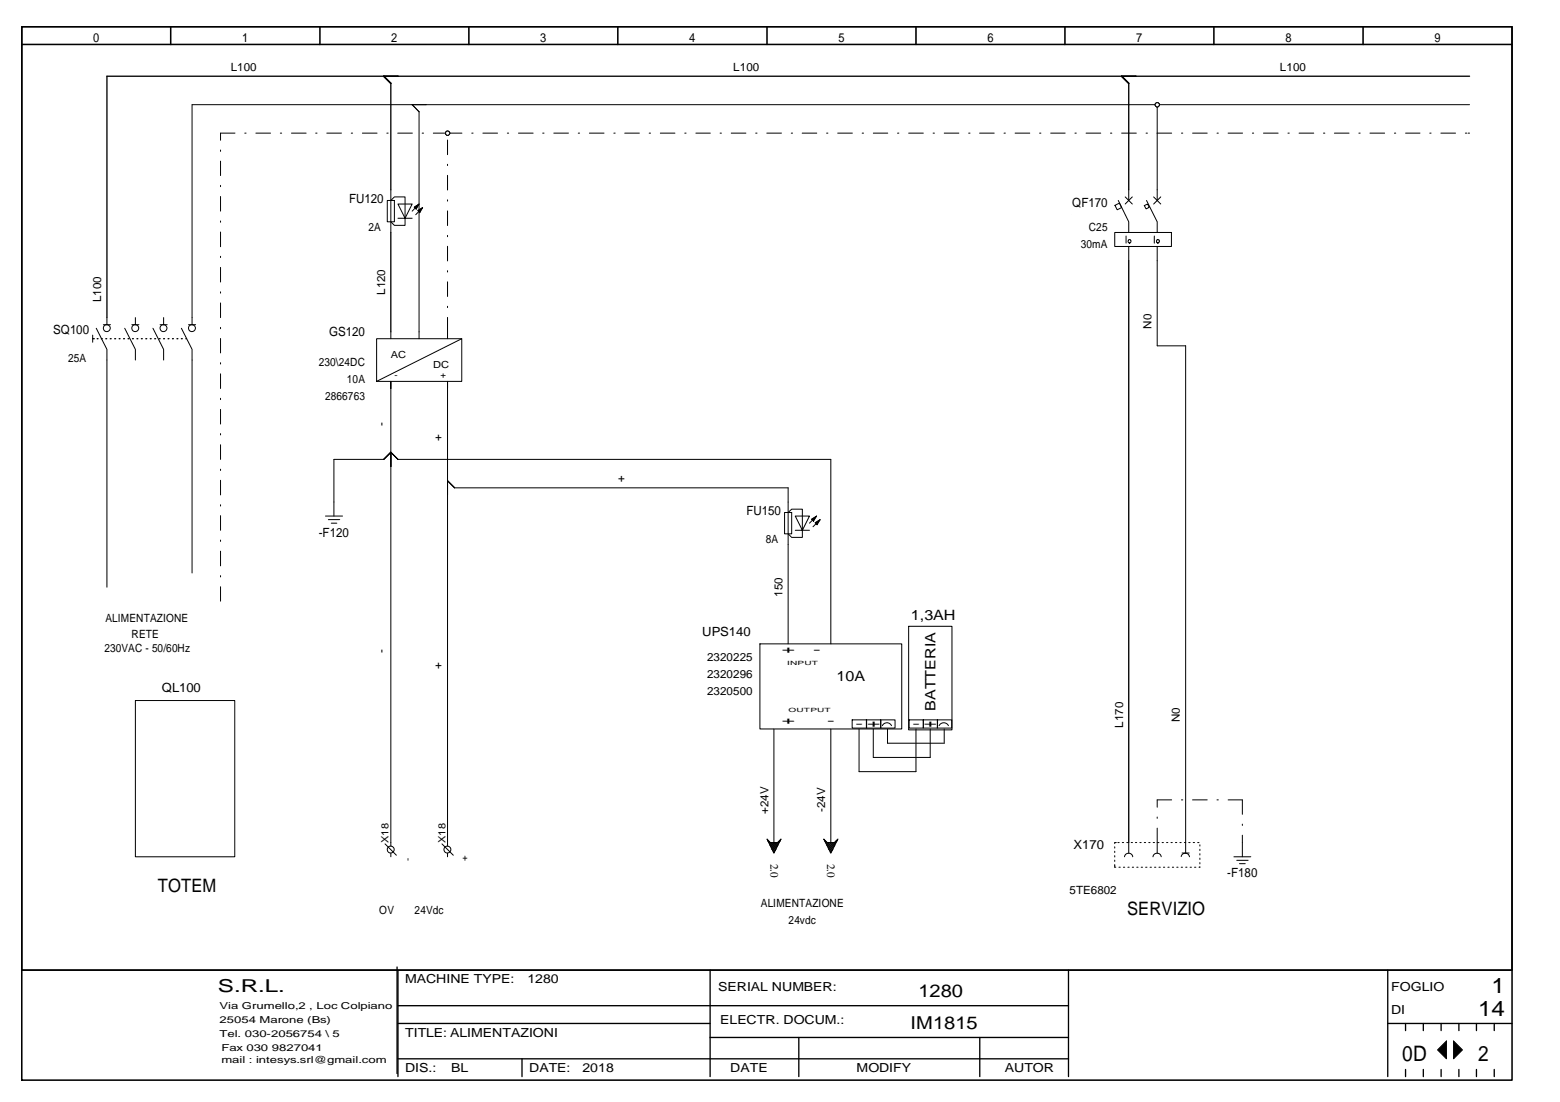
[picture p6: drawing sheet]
<svg xmlns="http://www.w3.org/2000/svg" width="297mm" height="210mm" viewBox="0 0 297 210" stroke-linecap="round" stroke-linejoin="round" font-family="sans-serif">
<g fill="none" stroke="#000" stroke-width=".25">
<path d="M74.4 44.3v18.9M214.9 49.7v110.8M4.1 184.8h283.8M75.6 184.2v20.3M75.8 184.8v20.3M75.8 191.6h127.7M75.8 194.9h59.4M135.2 184.8v20.3M135.2 197.6h68.3M152.1 197.6v7.5M186.6 197.6v7.5M203.5 184.8v20.3"/>
<path d="M264.2 194.9h23.7M264.2 184.8v20.3M267.6 194.9v1.4M271 194.9v1.4M274.4 194.9v1.4M277.8 194.9v1.4M281.1 194.9v1.4M284.5 194.9v1.4M75.8 201.7h127.7M99.4 201.7v3.4M267.6 203.7v1.4M271 203.7v1.4"/>
<path d="M274.4 203.7v1.4M277.8 203.7v1.4M281.1 203.7v1.4M284.5 203.7v1.4"/>
</g>
<path d="M273.7 200l1.7-1.7v3.4zM276.8 198.3l1.7 1.7-1.7 1.7z" fill="#000"/>
<g fill="none" stroke="#000" stroke-width=".19">
<path d="M85.2 25.4v.3M85.2 26.7v2.8M85.2 31.3v.2M85.2 33.4v2.8M85.2 38.1v.2M85.2 40.2v2.8M85.2 44.8v.3M85.2 46.9v2.8M85.2 51.6v.2M85.2 53.7v2.8M85.2 58.3v.3M220.3 49.7v16.2h5.5v94.6"/>
<path d="M85.2 60.5v2.7M85.2 94.3v-2.7l1.4 1.3h63.5v2.7M150.1 103.7v18.9M173 119.3h8.3v19.7h-8.3zM162.3 137.1h2.7v1.6h-2.7zM165 137.1h2.7v1.6h-2.7zM167.7 137.1h2.7v1.6h-2.7zM168 138.2a.96 .96 0 0 1 .9-.5 .96 .96 0 0 1 .9 .5M173.1 137.1h2.7v1.6h-2.7zM175.8 137.1h2.7v1.6h-2.7zM178.5 137.1h2.7v1.6h-2.7zM178.8 138.2a.99 .99 0 0 1 .9-.5 .99 .99 0 0 1 .9 .5"/>
<path d="M220.3 155.6v.3M220.3 157.7v2.8M223.1 152.4h-2.8v1.4M225 152.4h.2M227.1 152.4h2.8M231.7 152.4h.3M233.8 152.4h2.8v2.7M236.6 157v.2M236.6 159.1v1.4M273.7 200l1.7-1.7v3.4zM276.8 198.3l1.7 1.7-1.7 1.7z"/>
</g>
<path d="M4.1 5.1h283.8v200.6h-283.8zM4.1 5.1h283.8v179.7h-283.8zM4.1 8.5h283.8M32.5 5.1v3.4M60.9 5.1v3.4M89.3 5.1v3.4M117.6 5.1v3.4M146 5.1v3.4M174.4 5.1v3.4M202.8 5.1v3.4M231.1 5.1v3.4M259.5 5.1v3.4" fill="none" stroke="#000" stroke-width=".3"/>
<circle cx="85.2" cy="25.4" r=".4" fill="#fff"/>
<g fill="none" stroke="#000" stroke-width=".19">
<path d="M85.2 25.4h2.8M89.8 25.4h.3M91.9 25.4h2.8M96.6 25.4h.3M98.7 25.4h2.8M103.3 25.4h.3M105.4 25.4h2.8M110.1 25.4h.3M112.2 25.4h2.8M116.9 25.4h.2M119 25.4h2.7M123.6 25.4h.3"/>
<path d="M125.7 25.4h2.8M130.4 25.4h.2M132.5 25.4h2.8M137.1 25.4h.3M139.2 25.4h2.8M143.9 25.4h.2M146 25.4h2.8M150.7 25.4h.2M152.7 25.4h2.8M157.4 25.4h.2M159.5 25.4h2.8M164.2 25.4h.2"/>
<path d="M166.3 25.4h2.7M170.9 25.4h.3M173 25.4h2.8M177.7 25.4h.2M179.8 25.4h2.8M184.4 25.4h.3M186.5 25.4h2.8M191.2 25.4h.2M193.3 25.4h2.8M197.9 25.4h.3M200.1 25.4h2.7M204.7 25.4h.2"/>
<path d="M206.8 25.4h2.8M211.5 25.4h.2M213.6 25.4h2.8M218.2 25.4h.3M220.3 25.4h2.8M225 25.4h.2M227.1 25.4h2.8M231.7 25.4h.3M233.8 25.4h2.8M238.5 25.4h.2M240.6 25.4h2.8M245.2 25.4h.3"/>
<path d="M247.4 25.4h2.7M252 25.4h.3M254.1 25.4h2.8M258.7 25.4h.3M260.9 25.4h2.7M265.5 25.4h.3M267.6 25.4h2.8M272.2 25.4h.3M274.4 25.4h2.8M279 25.4h.3M279.5 25.4h.3"/>
<circle cx="85.2" cy="25.4" r=".4"/>
</g>
<circle cx="85.2" cy="25.4" r=".4" fill="#fff"/>
<g fill="none" stroke="#000" stroke-width=".19">
<path d="M42 25.4h2.7M46.6 25.4h.3M48.7 25.4h2.8M53.4 25.4h.2M55.5 25.4h2.8M60.1 25.4h.3M62.2 25.4h2.8M66.9 25.4h.2M69 25.4h2.8M73.7 25.4h.2M75.7 25.4h2.8M80.4 25.4h.2"/>
<path d="M82.5 25.4h2.7"/>
<circle cx="85.2" cy="25.4" r=".4"/>
</g>
<circle cx="85.2" cy="25.4" r=".4" fill="#fff"/>
<g fill="none" stroke="#000" stroke-width=".19">
<path d="M220.3 19.9h-141.8l1.3 1.4v41.9M85.2 74v86.5M85.2 91.6l1.4 1.3"/>
<circle cx="85.2" cy="25.4" r=".4"/>
</g>
<circle cx="220.4" cy="20" r=".4" fill="#fff"/>
<g fill="none" stroke="#000" stroke-width=".19">
<path d="M36.6 19.9v40.6M220.3 19.9v16.3M74.4 74v86.5M63.6 95.6v-8.1h9.5l1.3-1.4 1.4 1.4h82.4v35.1M147.4 138.9v21.6M158.2 138.9v21.6M163.6 138.9v8.1h10.8v-8.1M166.3 138.9v5.4h10.8v-5.4M169 138.9v2.7h10.8v-2.7"/>
<circle cx="220.4" cy="20" r=".4"/>
</g>
<path d="M75.8 14.5h-2.7l1.3 1.4v20.3" fill="none" stroke="#000" stroke-width=".25"/>
<circle cx="220.4" cy="20" r=".4" fill="#fff"/>
<g fill="none" stroke="#000" stroke-width=".19">
<path d="M220.3 19.9h59.5"/>
<circle cx="220.4" cy="20" r=".4"/>
</g>
<path d="M213.6 14.5l1.3 1.4v20.3M279.8 14.5h-206.7l1.3 1.4" fill="none" stroke="#000" stroke-width=".25"/>
<circle cx="220.4" cy="20" r=".4" fill="#fff"/>
<g fill="none" stroke="#000" stroke-width=".19">
<path d="M36.6 19.9h44.5M78.5 19.9l1.3 1.4M42 25.4v1.3M42 28.6v.2M42 30.7v2.7M42 35.3v.3M42 37.4v2.8M73.7 38.2h1.4v4h-1.4zM74.4 38.2l.7-.7h2v5.4h-2l-.7-.7M74.4 36.2v8.1M78.9 39.5l.9-.6-.6 .9zM78.9 39.5l.7-.5-.4 .7z"/>
<path d="M79.1 39.5l.3-.3-.2 .4zM79.8 38.9l-1.3 1.3M80.5 39.5l-1.3 1.4M212.3 39.1l.8-.4 .5 .8-.9 .5zM212.9 38.2l2 4v2.1M214.2 37.5l1.4 1.4M214.9 36.2v2M215.6 37.5l-1.4 1.4M217.9 39.2l.6-.3 .3 .6-.6 .3zM218.3 38.2l2 4v2.1M219.7 37.5l1.3 1.4M220.3 36.2v2"/>
<path d="M221 37.5l-1.3 1.4M42 42.1v.2M42 44.2v2.8M42 48.8v.3M42 50.9v2.8M42 55.6v.2M42 57.7v2.8M75.8 41.6h1.3l-1.3-2.7h2.7l-1.4 2.7h1.4M79.5 40.1l1-.6-.6 1zM79.6 40.1l.7-.4-.4 .7zM79.8 40.1l.3-.2-.2 .4zM212.3 44.3h10.8v2.6h-10.8z"/>
<path d="M214.4 45v1.3M214.9 46.9v2.8M219.8 45v1.3M220.3 45.7l.3-.1a.4 .4 0 0 1-.1 .7l-.3-.2zM220.3 46.9v2.8M17.6 63.8v1.4M18.3 62.5l2.1 4v45.3M19.7 61.8h1.3M20.4 60.5v1.3M23.7 62.5l2.1 4v2.1M25.1 61.8h1.4M25.8 60.5v1.3"/>
<path d="M29.1 62.5l2.1 4v2.1M30.5 61.8h1.3M31.2 60.5v1.3M34.5 62.5l2.1 4v42.6M35.9 61.8h1.4M36.6 60.5v1.3M42 62.4v.2M42 64.5v2.7M42 69.1v.2M42 71.2v2.8M42 75.9v.2M42 78v2.8"/>
<path d="M71.7 64.5h16.2v8.1h-16.2zM74.4 72.6v1.4zM74.4 63.2v1.3M79.8 63.2v1.3M85.2 72.6v1.4zM85.2 63.2v1.3M87.9 64.5l-16.2 8.1M42 82.6v.2M42 84.7v2.8M42 89.4v.2M42 91.5v2.8M42 96.1v.3"/>
<path d="M42 98.2v2.8M62 98.3h3.2M62.5 99h2.2M63.1 99.7h1M63.6 95.6v2.7M149.4 97.6h1.3v4.1h-1.3zM150.1 97.6l.6-.6h2.1v5.4h-2.1l-.6-.7M150.1 95.6v8.1M154.5 98.9l1-.6-.6 1zM154.6 98.9l.7-.4-.4 .6zM154.7 98.9l.4-.2-.2 .4zM155.2 99.6l1-.6-.6 .9z"/>
<path d="M155.3 99.6l.7-.4-.4 .6zM155.4 99.6l.4-.2-.2 .3zM155.5 98.3l-1.4 1.4M156.2 99l-1.4 1.3M42 102.9v.2M42 105v2.8M42 109.6v.3M42 111.8v2.7M151.4 101h1.4l-1.4-2.7h2.7l-1.3 2.7h1.3M25.8 133.4h18.9v29.8h-18.9zM144.7 122.6h27v16.3h-27zM146 159.8l.7 .7h1.3l.7-.7-1.3 2.7z"/>
<path d="M146.1 159.9h.1M148.6 159.9h.1M156.8 159.8l.7 .7h1.4l.7-.7-1.4 2.7zM157 159.9h-.1M159.4 159.9h.1M73.3 160.7l2.2 2.2M74.4 160.5v.7M74.4 162.5v.7M84.2 160.7l2.1 2.2M85.2 160.5v.7M85.2 162.5v.7M146.3 160.1l-.1 .1 1.5 1.6-.5 .5"/>
<path d="M146.5 160.3l-.2 .1M146.7 160.5l-.2 .2M146.9 160.5l1 1M147.1 160.5l-.5 .5 1 1M147.3 160.5l.7 .7M147.5 160.5l-.8 .7M147.7 160.5l.4 .5-1 1M147.9 160.5l-1 1M148 160.5l.2 .2M148.2 160.3l.2 .1M148.4 160.1l.1 .1-1.5 1.6 .5 .5M157.1 160.1v.1l1.5 1.6-.5 .5"/>
<path d="M157.3 160.3l-.1 .1M157.5 160.5l-.2 .2M157.7 160.5l1 1M157.9 160.5l-.5 .5 1.1 1M158.1 160.5l.7 .7M158.3 160.5l-.7 .7M158.5 160.5l.5 .5-1.1 1M158.7 160.5l-1 1M158.8 160.5l.3 .2M159 160.3l.2 .1M159.2 160.1l.1 .1-1.5 1.6 .5 .5M212.3 161.3v.2"/>
<path d="M212.3 162.1v.3M212.3 163v.2M212.3 163.8v.3M212.3 164.7v.5h.2M212.6 160.5h-.3v.2M212.8 160.5h.3M213.1 165.2h.2M213.7 160.5h.2M213.9 165.2h.3M214.1 163.2a.79 .79 0 0 1 .8-.7 .79 .79 0 0 1 .8 .7M214.5 160.5h.3M214.8 165.2h.2"/>
<path d="M214.9 160.5v2M215.4 160.5h.2M215.6 165.2h.3M216.2 160.5h.2M216.4 165.2h.3M217 160.5h.3M217.3 165.2h.2M217.9 160.5h.2M218.1 165.2h.3M218.7 160.5h.3M219 165.2h.2M219.5 163.2a.79 .79 0 0 1 .8-.7 .79 .79 0 0 1 .8 .7"/>
<path d="M219.6 160.5h.2M219.8 165.2h.3M220.3 160.5v2M220.4 160.5h.3M220.7 165.2h.2M221.3 160.5h.2M221.5 165.2h.3M222.1 160.5h.3M222.4 165.2h.2M223 160.5h.2M223.2 165.2h.3M223.8 160.5h.3"/>
<path d="M224.1 165.2h.2M224.7 160.5h.2M224.9 163.2a.8 .8 0 0 1 .8-.7 .8 .8 0 0 1 .8 .7M224.9 165.2h.3M225.1 162.5h1.3M225.5 160.5h.3v2M225.8 165.2h.2M226.4 160.5h.2M226.6 165.2h.3M227.2 160.5h.3M227.5 165.2h.2M228 160.5h.3"/>
<path d="M228.5 165.1l-.2 .1M228.5 160.9v.3M228.5 161.8v.2M228.5 162.6v.3M228.5 163.4v.3M228.5 164.3v.2M234.9 163.2h3.3M235.5 163.9h2.2M236 164.5h1.1M236.6 160.5v2.7"/>
<circle cx="220.4" cy="20" r=".4"/>
<circle cx="215.1" cy="46" r=".32"/>
<circle cx="20.3" cy="62.5" r=".66"/>
<circle cx="25.8" cy="62.5" r=".66"/>
<circle cx="31.1" cy="62.5" r=".66"/>
<circle cx="36.5" cy="62.5" r=".66"/>
<circle cx="74.4" cy="161.8" r=".66"/>
<circle cx="85.2" cy="161.8" r=".66"/>
</g>
<g fill="none" stroke="#000" stroke-width=".25">
<path d="M73.1 14.5l1.3 1.4M75.8 14.5h-55.4v46M17.6 64.5h.3M18.5 64.5h.2M19.3 64.5h.2M20.1 64.5h.2M21 64.5h.2M21.8 64.5h.2M22.7 64.5h.2M23.5 64.5h.2M24.4 64.5h.2M25.2 64.5h.2"/>
<path d="M26.1 64.5h.1M26.9 64.5h.2M27.8 64.5h.1M28.6 64.5h.2M29.5 64.5h.1M30.3 64.5h.2M31.2 64.5h.1M32 64.5h.2M32.8 64.5h.2M33.7 64.5h.2M34.5 64.5h.2M35.4 64.5h.1"/>
</g>
<g font-size="4.1">
<text x="284" y="189.2">1</text>
<text x="281.4" y="193.6">14</text>
<text x="267" y="202">0D</text>
<text x="281.5" y="202">2</text>
</g>
<g font-size="3.5">
<text x="30.1" y="169.8">TOTEM</text>
<text x="214.6" y="174.3">SERVIZIO</text>
</g>
<g font-size="3.4">
<text x="41.5" y="188.9">S.R.L.</text>
<text x="174.9" y="189.9">1280</text>
<text x="173.4" y="196">IM1815</text>
</g>
<g font-size="2.7">
<text x="173.4" y="118">1,3AH</text>
<text x="159.3" y="129.7">10A</text>
<text x="178.1" y="135.4" transform="rotate(-90 178.1 135.4)">BATTERIA</text>
</g>
<g font-size="2.4">
<text x="17.7" y="8">0</text>
<text x="46.1" y="8">1</text>
<text x="74.5" y="8">2</text>
<text x="102.9" y="8">3</text>
<text x="131.2" y="8">4</text>
<text x="159.6" y="8">5</text>
<text x="188" y="8">6</text>
<text x="216.4" y="8">7</text>
<text x="244.8" y="8">8</text>
<text x="273.1" y="8">9</text>
<text x="66.5" y="38.7">FU120</text>
<text x="204.2" y="39.4">QF170</text>
<text x="10.1" y="63.7">SQ100</text>
<text x="62.7" y="64">GS120</text>
<text x="142.1" y="98.2">FU150</text>
<text x="60.7" y="102.2">-F120</text>
<text x="133.7" y="121.1">UPS140</text>
<text x="30.8" y="131.7">QL100</text>
<text x="204.4" y="161.7">X170</text>
<text x="233.7" y="167.1">-F180</text>
<text x="77.1" y="187.3">MACHINE TYPE:</text>
<text x="100.4" y="187.3">1280</text>
<text x="136.7" y="188.7">SERIAL NUMBER:</text>
<text x="264.9" y="188.7">FOGLIO</text>
<text x="77.1" y="197.4">TITLE: ALIMENTAZIONI</text>
<text x="137.2" y="195.1">ELECTR. DOCUM.:</text>
<text x="264.9" y="193.1">DI</text>
<text x="77.1" y="204.2">DIS.:</text>
<text x="85.9" y="204.2">BL</text>
<text x="100.8" y="204.2">DATE:</text>
<text x="110.9" y="204.2">2018</text>
<text x="139.1" y="204.2">DATE</text>
<text x="163.1" y="204.2">MODIFY</text>
<text x="191.3" y="204.2">AUTOR</text>
</g>
<g font-size="2.2">
<text x="43.9" y="13.5">L100</text>
<text x="139.6" y="13.5">L100</text>
<text x="243.7" y="13.5">L100</text>
<text x="70.1" y="44">2A</text>
<text x="205.8" y="47.2">30mA</text>
<text x="207.3" y="44">C25</text>
<text x="19.3" y="57.5" transform="rotate(-90 19.3 57.5)">L100</text>
<text x="73.3" y="56.2" transform="rotate(-90 73.3 56.2)">L120</text>
<text x="219.3" y="62.7" transform="rotate(-90 219.3 62.7)">N0</text>
<text x="13" y="69">25A</text>
<text x="60.7" y="69.7">230\24DC</text>
<text x="61.9" y="76.2">2866763</text>
<text x="66" y="72.9">10A</text>
<text x="73.3" y="81.1" transform="rotate(-90 73.3 81.1)">-</text>
<text x="84.2" y="84.1" transform="rotate(-90 84.2 84.1)">+</text>
<text x="117.7" y="91.8">+</text>
<text x="145.8" y="103.5">8A</text>
<text x="149" y="113.7" transform="rotate(-90 149 113.7)">150</text>
<text x="20.1" y="118.4">ALIMENTAZIONE</text>
<text x="19.9" y="124.1">230VAC - 50/60Hz</text>
<text x="25.1" y="121.6">RETE</text>
<text x="73.3" y="124.3" transform="rotate(-90 73.3 124.3)">-</text>
<text x="134.7" y="125.8">2320225</text>
<text x="84.2" y="127.3" transform="rotate(-90 84.2 127.3)">+</text>
<text x="134.7" y="129.1">2320296</text>
<text x="134.7" y="132.3">2320500</text>
<text x="224.7" y="137.6" transform="rotate(-90 224.7 137.6)">N0</text>
<text x="213.9" y="138.6" transform="rotate(-90 213.9 138.6)">L170</text>
<text x="146.3" y="155" transform="rotate(-90 146.3 155)">+24V</text>
<text x="157.1" y="154.7" transform="rotate(-90 157.1 154.7)">-24V</text>
<text x="146.7" y="164.5" transform="rotate(90 146.7 164.5)">2.0</text>
<text x="157.5" y="164.5" transform="rotate(90 157.5 164.5)">2.0</text>
<text x="144.9" y="172.8">ALIMENTAZIONE</text>
<text x="203.7" y="170.3">5TE6802</text>
<text x="72.2" y="174.2">OV</text>
<text x="78.9" y="174.2">24Vdc</text>
<text x="150.2" y="176.1">24vdc</text>
</g>
<g font-size="1.9">
<text x="74.4" y="68.2">AC</text>
<text x="82.5" y="70.2">DC</text>
<text x="148.8" y="124.5">+</text>
<text x="154.8" y="124.5">-</text>
<text x="148.8" y="138">+</text>
<text x="157.5" y="138">-</text>
<text x="162.9" y="138.6">- +</text>
<text x="173.7" y="138.6">- +</text>
<text x="74" y="160.6" transform="rotate(-90 74 160.6)">X18</text>
<text x="84.8" y="160.6" transform="rotate(-90 84.8 160.6)">X18</text>
</g>
<g font-size="1.8">
<text x="41.8" y="192.2">Via Grumello,2 , Loc Colpiano</text>
<text x="41.8" y="194.9">25054 Marone (Bs)</text>
<text x="41.8" y="197.6">Tel. 030-2056754 \ 5</text>
<text x="42.2" y="202.6">mail : intesys.srl@gmail.com</text>
<text x="42.2" y="200.2">Fax 030 9827041</text>
</g>
<g font-size="1.6">
<text x="75.1" y="72.1">-</text>
<text x="83.9" y="72.1">+</text>
<text x="78.2" y="164" transform="rotate(-90 78.2 164)">-</text>
<text x="89" y="164" transform="rotate(-90 89 164)">+</text>
</g>
<g font-size="1.1">
<text x="149.9" y="126.7">INPUT</text>
<text x="150.2" y="135.6">OUTPUT</text>
</g>
</svg>
